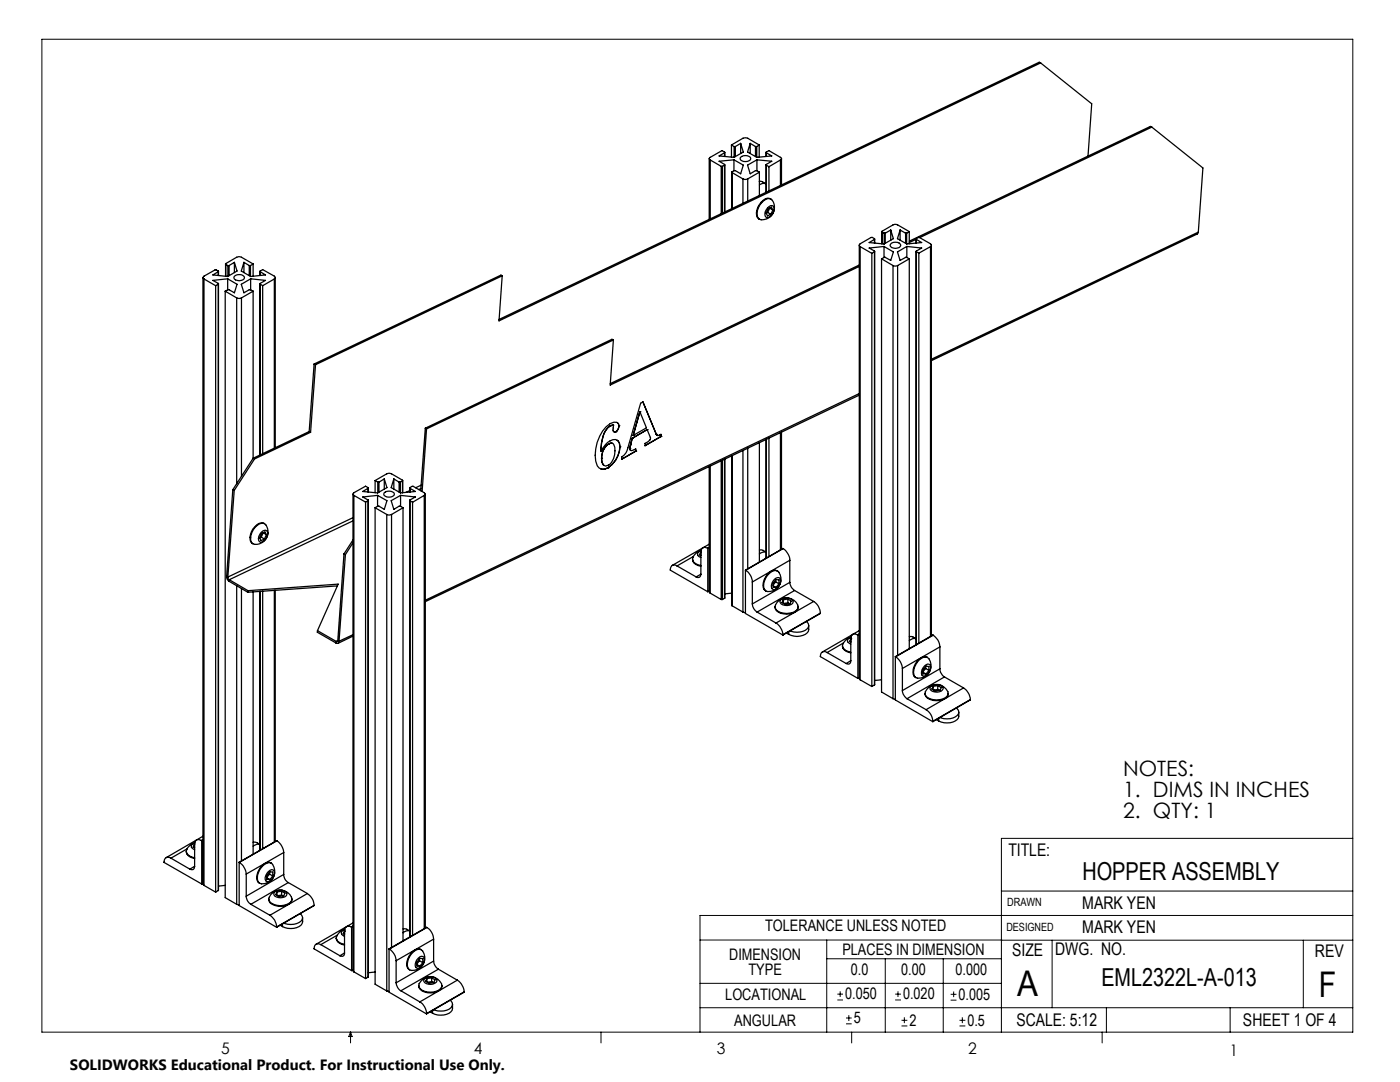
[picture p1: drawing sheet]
<svg xmlns="http://www.w3.org/2000/svg" width="279mm" height="216mm" viewBox="0 0 279 216" stroke-linecap="round" stroke-linejoin="round" font-family="sans-serif">
<g fill="none" stroke="#000" stroke-width=".2">
<path d="M8.4 7.8h261.6v198.2h-261.6zM199.8 177.8h70.2M270 167.3h-70.2v38.7M139.7 187.6h60.2M139.7 196.2h60.1M165 187.6v18.4M165 191.3h34.8M167.1 199.5h1.1M167.1 198.4h1.1M167.7 197.8v1.1M176.7 191.3v14.7M178.6 199.5h1.2"/>
<path d="M178.6 198.4h1.2M179.2 197.8v1.1M188.2 191.3v14.7M189.7 199.6h1.2M189.7 198.4h1.2M190.3 197.8v1.2M199.8 187.6h70.2M210 187.6v13.5M260.1 187.6v13.5M270 182.7h-130.3v23.3M70 206v2.1M70 206l.3 .8h-.7z"/>
<path d="M119.9 206v2.1M139.7 201.1h130.3M168.8 204.3h1.2M168.8 203.1h1.2M169.4 202.6v1.1M170 206v2.1M179.9 204.7h1.2M179.9 203.6h1.2M180.5 203v1.2M191.5 204.7h1.2M191.5 203.6h1.2M192.1 203v1.2"/>
<path d="M220 206v2.1M220.8 201.1v4.9M245.5 201.1v4.9"/>
</g>
<g fill="none" stroke="#000" stroke-width=".25">
<path d="M207.7 12.6l-108.1 51.4 .6-9M207.7 12.6l10.2 8.1-.8 10.5M207.7 12.6l-.3-.2-107.8 51.3M141.5 31.6v12.2M141.7 31.9l2.2 1.3M141.7 31.9v11.8M143.9 33.2h.3M143.9 33.2v9.5M144.2 33.2v9.3M144.6 30.5v-.2l-.5-.2-2.4 1.3a.27 .27 0 0 0-.2 .3 .27 .27 0 0 0 .2 .2M144.6 32.9l-.4 .3M144.6 30.5l-1.1 .6 3 .3"/>
<path d="M144.6 30.5v.7M144.6 32.9v9.4M144.6 30.4v.8M146 28.9l2.3-1.3 .5-.1 .4 .1 2.3 1.3M146 28.9l.5 .3M146 28.9v2.5M146 34.4v7.2M146.1 34.4l2.2 1.3M146.1 34.4v7.2M146.5 31.9l1.8 1-.5 1.8-1-.7h-.3l-.4 .3v.1M146.5 31.9l-3 .3 1.1 .6v.1M146.5 31.9v2.2"/>
<path d="M146.5 29.2h.3M146.5 29.2v2.2M146.8 29.2v2.1M147.8 31.4a1.56 1.56 0 0 1 2 0v.2a1.23 1.23 0 0 1-2.1 0zM147.8 28.6l.5 1.7-1.8 1.1M147.8 28.6l-1 .6M147.8 28.6v2M148.3 35.7l.3 .1 .6-.1M148.3 35.7v4.9M149.2 35.7v4.4M149.7 28.6l1.1 .6M149.7 28.6l-.5 1.7 1.9 1.1 2.9-.3-1.1-.6"/>
<path d="M149.7 28.6v2M150.8 29.2h.2M150.8 29.2v2.1M151 29.2v2.2M151.1 31.9l2.9 .3-1.1 .6v.1M151.1 31.9l-1.9 1 .5 1.8 1.1-.7 .8 .4M151.1 31.9v2.2M151.5 36.2l.7 .1 .7 .4M151.5 28.9l-.5 .3M151.5 28.9v2.5M151.6 34.4l-2.4 1.3M151.6 34.4v4.6"/>
<path d="M152.9 36.7a1.09 1.09 0 0 0-1.3 .2M152.9 30.4v.8M152.9 32.9v5.5M152.9 30.5v-.2l.6-.2 2.3 1.3a.27 .27 0 0 1 .2 .3 .27 .27 0 0 1-.2 .2M152.9 32.9l.6 .4M152.9 30.5v.7M152.9 32.9v5.4M153.5 33.3v4.8M153.9 39.7a1.43 1.43 0 0 0-2 .7 3.1 3.1 0 0 0-.8 2.9l.5 .4M155.8 31.9l-2.3 1.4M155.8 31.9v5.1M156 31.6v5.3"/>
<path d="M229.9 25.4l-46.3 22M229.9 25.4l10.2 8.1-1 12.8M229.9 25.4l-.3-.2-48.1 22.9M40.5 55.4v121l.2 .3M40.7 55.7l2.3 1.3M40.7 55.7v121M43 57v121M43.6 54.2v-.1l-.7-.3-2.2 1.3a.29 .29 0 0 0-.2 .3 .29 .29 0 0 0 .2 .3M43.6 56.7l-.6 .3M43.6 54.2v.8M43.6 56.7v121M43.6 56.6v121.1"/>
<path d="M44.9 58.1l2.3 1.3M44.9 58.1v121l2.3 1.3M45 52.7v2.4M45 52.7l.5 .3M45.4 55.6l-2.9 .4 1.1 .6v.1M45.4 55.6l1.9 1.1-.5 1.7-1.1-.6h-.2M45.4 55.6v2.2M45.5 53h.2M45.5 57.8l-.6 .3M45.5 53v2.1M45.7 53v2M46.7 55.2a1.32 1.32 0 0 1 2.1 .2 1.2 1.2 0 0 1-2.1 0z"/>
<path d="M46.8 52.4l.5 1.7-1.9 1.1-2.9-.3 1.1-.7M46.8 52.4l-1.1 .6M46.8 52.4v2M47.2 59.4l.4 .1 .6-.1M47.2 59.4v37.1M48.2 59.4v35.7M48.7 52.4l-.5 1.7 1.8 1.1 3-.3-1.1-.7M48.7 52.4l1 .6M48.7 52.4v2M49.7 53h.3M49.7 53v2M50 53v2.1"/>
<path d="M50 55.6l3 .4-1.1 .6v.1M50 55.6l-1.8 1.1 .5 1.7 1.1-.6 .7 .3M50 55.6v2.2M50.5 52.7l-2.3-1.4-.6-.1-2.6 1.4v.1M50.5 52.7l-.5 .3M50.5 58.1l-2.3 1.3M50.5 52.7v2.4M50.5 58.1v33.4M51.9 54.2v.8M51.9 56.6v34.2M51.9 54.2v-.1l.5-.3 2.4 1.3a.31 .31 0 0 1 .1 .3 .31 .31 0 0 1-.1 .3M51.9 56.7l.5 .3"/>
<path d="M51.9 56.7v34.1M52.4 57v33.5M54.8 55.7l-2.4 1.3M54.8 55.7v33.7M54.9 55.4v34M100.2 55l-37.2 17.8M100.2 55l-.2-.1-37.3 17.7M152 40.4a1.58 1.58 0 0 1 2-.6 2.39 2.39 0 0 1 .2 2.9 2.39 2.39 0 0 1-2.8 1 2.53 2.53 0 0 1 .6-3.3zM153.2 41.5a.78 .78 0 0 1 1.1-.3 1.66 1.66 0 0 1-1.3 2.2 1.25 1.25 0 0 1 .2-1.9zM153.2 42.4l-.3 .1M153.2 42.4l.6 .4M153.6 41.6l-.4 .8"/>
<path d="M153.6 41.5l.6 .4M154.2 41.9l-.4 .9M154.2 41.9l-.2-.6-.7 .4-.4 .8 .3 .6 .6-.3M171.5 48.9v86.5l.2 .2M171.5 53.2l-49.7 23.6 .6-9M171.5 52.9l-49.7 23.7M171.7 49.2l2.3 1.4M171.7 49.2v86.4M174 50.6v86.4M174.5 47.8v-.2l-.4-.2h-.3l-2.1 1.2a.31 .31 0 0 0-.2 .3 .31 .31 0 0 0 .2 .3M174.5 50.2l-.5 .4M174.5 47.8v.7"/>
<path d="M174.5 50.2v86.5M174.6 50.2l-.1 86.5M174.6 47.7v.8M175.9 51.6l2.3 1.4M175.9 51.6v86.5l2.3 1.3M176 46.2v2.4M176 46.3l.5 .2M176 46.3v2.3M176.4 49.2l1.9 1.1-.5 1.7-1.1-.7-.8 .3M176.4 49.2l-2.9 .3 1 .6v.1M176.4 49.2v2.2M176.5 46.5h.2"/>
<path d="M176.5 46.5v2.2M176.7 46.5v2M177.7 48.7a1.33 1.33 0 0 1 2.1 .2 1.23 1.23 0 0 1-2.2 0zM177.8 45.9l.5 1.7-1.9 1.1-2.9-.3 1-.6M177.8 45.9l-1.1 .6M177.8 45.9v2M178.2 53l.3 .1 .6-.1M178.2 53v86.4M179.1 53v77.8M179.6 45.9l1.1 .6M179.6 45.9l-.5 1.7 1.9 1.1M179.6 45.9v2"/>
<path d="M180.7 46.5h.2M180.7 46.5v2M180.9 51.4l.6 .2M180.9 46.5v2.2M181 49.2l2.9 .3-1 .6v.1M181 49.2l-1.9 1.1 .5 1.7 1.1-.7 .2 .1M181 49.2v2.2M181.5 46.2l-2.4-1.3-.6-.1-2.5 1.3v.2M181.5 51.6l-2.4 1.4M181.5 46.2l-.6 .3M181.5 46.2v2.4M181.5 51.6v77.8"/>
<path d="M182.8 47.7v.8M182.8 50.2v78.5M182.8 47.8l-1.3 .6M182.9 47.8v-.2l.5-.3 2.3 1.3a.31 .31 0 0 1 .2 .3 .31 .31 0 0 1-.2 .3M182.9 50.2l.5 .3M182.9 47.8l1 .6-2.9 .3M182.9 47.8v.7M182.9 50.2v78.4M183.4 50.5v77.8M185.7 49.2l-2.3 1.3M185.7 49.2v77.8M185.9 48.9v78"/>
<path d="M239.1 46.3l-.2 .4-53 25.3M239.1 46.3l-53.2 25.4M62.7 72.6l.3 .2M62.7 72.6l-1 13.5M63 72.8l-1 13.5M122.4 67.8l-37.3 17.8M122.4 67.8l-.3-.1-37.2 17.7M171.5 78.8l-86.6 41.3M171.5 78.5l-86.6 41.3M46.5 97.7l.2 .2M46.5 97.7l-1.3 17.3M46.7 97.9l-1.2 17.2"/>
<path d="M50.5 91.4l.3 .2M50.5 91.4l-4 6.3M50.8 91.6l-4.1 6.3M61.7 86.1l.3 .2M61.7 86.1l-11.2 5.3M62 86.3l-11.2 5.3M70.4 98.6v95.1l.2 .2M70.6 98.8l2.4 1.4M70.6 98.8v95.1M73.4 97.4v-.1l-.4-.3-2.4 1.3a.29 .29 0 0 0-.2 .3 .29 .29 0 0 0 .2 .2M73.4 99.9l-.4 .3M73.4 97.4v.8"/>
<path d="M73.4 99.9v95.1M73.5 99.8l-.1 95.2M73.5 97.4v.8M74.9 95.9l2.3-1.4 .6-.1 2.5 1.4v.2M74.9 95.9l.5 .3M74.9 95.9v2.4M75.4 98.8l1.8 1.1-.5 1.7-1.1-.6-.7 .3M75.4 98.8l-3 .4 1.1 .6-.1 .1M75.4 98.8v2.2M75.4 96.2h.2M75.4 96.2v2.2M75.6 96.2v2"/>
<path d="M76.7 98.4a1.56 1.56 0 0 1 1.9 0l.1 .2a1.23 1.23 0 0 1-2.1 0zM76.7 95.6l.5 1.7-1.8 1.1-3-.3 1-.7M76.7 95.6l-1.1 .6M76.7 95.6v2M78.6 95.6l1.1 .6M78.6 95.6l-.5 1.7 1.8 1.1M78.6 95.6v2M79.7 96.2h.2M79.7 96.2v2M79.9 96.2v2.2M79.9 98.8l3 .4-1.1 .6v.1M79.9 98.8l-1.8 1.1 .5 1.7 1.1-.6 .7 .3"/>
<path d="M79.9 98.8v2.2M80.3 96l-.4 .2M80.3 96v2.3M80.4 95.9v2.4M81.8 97.4v.8M81.8 99.8v87.2M81.8 97.9l-.8 .3M81.8 97.4v-.1l.6-.3 2.3 1.3a.27 .27 0 0 1 .2 .3 .27 .27 0 0 1-.2 .2M81.8 97.4l1.1 .7-3 .3M81.8 99.9l.5 .3M81.8 99.9v87M84 97.5l-.4 .2"/>
<path d="M84.1 96.8l-1.2 .5M84.7 98.8l-2.4 1.4M84.7 98.8v86.5M84.9 98.6v86.6M84.9 85.4l.2 .2M84.9 85.4l-.9 12.5M85.1 85.6l-.9 12.5M119.9 89.6l.1 .4M119.9 89.6h.1M120 90h.1M120.1 91.4v.8l.3 .6 .2 .1M120.1 91.4h.1"/>
<path d="M121.3 93.3l-.7 .3h-.7M121.3 93.3h.1M121.5 88.6a3.4 3.4 0 0 0-1.4 2.8M121.5 88.6a.67 .67 0 0 1 1 .1 3.7 3.7 0 0 1-1.1 4.1l-.6 .2M121.5 88.6h.1M121.8 85a5.2 5.2 0 0 0-1.9 4.6M121.8 85h.1M122.2 88.5l-.7 .1M122.3 84.8l-.5 .2M122.3 84.8h.1M122.4 84.9l-.1 .7a.44 .44 0 0 0 .4 .6l.2-.1M122.9 86.1h.1"/>
<path d="M122.9 86.1l-.2 .1M123.2 87.8l.4 .6 .1 .7M123.3 84.5l.2 .4M123.5 84.9a1.37 1.37 0 0 1-.6 1.2M123.5 84.9l-.1-.4-.3-.2a2.99 2.99 0 0 0-2.8 1.7 7.9 7.9 0 0 0-1.1 7 1.39 1.39 0 0 0 2.1 .3M123.5 84.9h.1M123.7 89.1a5.3 5.3 0 0 1-2.4 4.2M123.7 89.1l-.1-.7a1.15 1.15 0 0 0-1.9-.4 4.4 4.4 0 0 0-1.7 2M123.7 89.1h.1M125.7 89.5v.2l.4 .2 .8-.3v.4M125.7 89.5l.1 .3M125.7 89.5h.1"/>
<path d="M125.8 88.8l-.1 .7M125.8 88.8h.1M126.2 87.5h.1M126.2 87.5l-.4 1.3M126.4 86.9h.1M126.9 90h.1M127.7 82.2h.1M127.7 82.2l1.3 3.2-2.6 1.5M127.7 82.2l-1.3 4.7M129.2 85.7l.6 1.8-.4 .6-.7 .4v.4l3.2-1.8M129.2 85.7h.1M129.2 85.7l-3 1.8"/>
<path d="M131 86.7l-2.7-6.5-.5 .3-2.5 8.9a2.59 2.59 0 0 1-1.2 1.8v.4l2.8-1.6M131 86.7l.3 .2 .6-.2v.4M131 86.7l.2 .2M131 86.7h.1M131.9 87.1h.1M141.5 93.1v25l.2 .3M141.7 93v25.4M143.9 91.9v27.7M144.2 91.8v27.8M144.6 91.6v27.8M146 90.9l.1 30M146.1 90.9v30"/>
<path d="M148.3 89.9v32.2M149.2 89.4v24.1M151.6 88.3v23.8M152.9 87.7v23.7M152.9 87.7v23.6M153.5 87.4v23.6M155.8 86.3v23.4M156 86.2v23.4M45.2 115a1.05 1.05 0 0 0 .5 1M45.2 115l.3 .1M45.5 115.1l.3 .6M45.7 116l3.8 2.2"/>
<path d="M45.8 115.7l3.7 2.2M45.8 115.7l-.1 .3M47.2 116.9v63.5M48.2 117.4v54.4M49.5 117.9l18-1.3-4.1 9.2M49.5 117.9v.3M50.5 118.1v52.4M50.9 105.2a1.37 1.37 0 0 1 2.2-.5 2.41 2.41 0 0 1-.1 2.9 2.41 2.41 0 0 1-2.6 .8 2.53 2.53 0 0 1 .5-3.2zM51.8 107.3l.3 .6 .7-.3M51.9 118v51.7M52.1 106.3a.74 .74 0 0 1 1.3-.1 1.77 1.77 0 0 1-1.4 2 1.24 1.24 0 0 1 .1-1.9zM52.1 107.2l-.3 .1"/>
<path d="M52.1 107.2l.7 .4M52.4 118v51.3M52.8 104.5a1.52 1.52 0 0 0-2 .6 2.37 2.37 0 0 0-.5 3.3l.2 .1M53.2 106.7l-.3-.5-.7 .3-.4 .8M53.2 106.7l-.4 .9M53.2 106.7l-.7-.4-.4 .9M54.8 117.8v50.2M54.9 117.8v50.1M67.3 116.9l-17.8 1.3M68.7 110.5l.2 .2M68.7 110.5l-1.3 17.3M68.9 110.7l-1.2 17.3"/>
<path d="M70.4 108.3l-1.5 2.4M70.4 107.7l-1.7 2.8M70.4 103.3l-24.9 11.8M70.4 103.9l-24.6 11.8M73 100.2v95.1M74.9 101.3l2.3 1.4M74.9 101.3v95.1l2.3 1.3M77.2 102.7l.3 .1 .6-.1M77.2 102.7v95M78.1 102.7v86.4M80.4 101.3l-2.3 1.4M80.4 101.3v86.4"/>
<path d="M82.3 100.2v86.4M135.1 112.9a.82 .82 0 0 0-1-.1 .82 .82 0 0 0-.3 1l7.5 4.3M135.1 112.9l3.8 2.2M138.2 111.6a1.53 1.53 0 0 0 1.7 1.4M138.4 111.1l-3.3 1.8M139.8 110.2h.1M139.8 110.2l-.2 .5 .3 .2M139.8 110.2v.6M139.9 111.2a.73 .73 0 0 1-.7-.7l.1-.3 .6-.3a2 2 0 0 0-1.6 2 2.16 2.16 0 0 0 1.6 1M139.9 114.6a.58 .58 0 0 1-.3 .6 .58 .58 0 0 1-.7-.1M139.9 110.2v4.4M139.9 114.6l-1 .5"/>
<path d="M140.2 109.4l-6 3.4M141.2 109.4a.83 .83 0 0 0-.9-.1 .83 .83 0 0 0-.4 .9M141.2 109.4h.1M141.3 109.4v8.7M141.5 108.6l-1.2 .7M141.5 109.3l-.2 .1M141.5 117.9l-.2 .2M141.5 109.2l-.3 .2M141.7 118.4l2.2 1.2M143.9 119.6h.3M144.6 119.4l-.4 .2M146 118.4l-1.4 .1"/>
<path d="M148.8 113.8a2.93 2.93 0 0 1 1.3 2.3M148.8 113.8v8.6l7.4 4.3M150.1 116.1v4.4M151.6 109.7l.7 .1 .6 .4a1.55 1.55 0 0 0-1.3 .3M153.2 114.8a1.82 1.82 0 0 1 2-.9 2.39 2.39 0 0 1 .3 2.9 2.39 2.39 0 0 1-2.6 1.1 2.12 2.12 0 0 1 0-2.6zM154.3 116.9l.6 .3M154.6 115.6a.76 .76 0 0 1 1.1-.2 1.67 1.67 0 0 1-1.4 2.2 1.37 1.37 0 0 1 .3-2zM154.8 116.1l-.5 .6M154.8 115.7v.4M154.8 116.1l.7 .4M155.2 113.9a1.6 1.6 0 0 0-2.1 .8 2.9 2.9 0 0 0-.6 2.9l.4 .3M155.5 116.5v-.8l-.6-.1-.6 .8v.8h.6"/>
<path d="M155.5 116.5l-.6 .7M155.8 119.7a1.8 1.8 0 0 1 2.5 .2 1.12 1.12 0 0 1-1.7 .9 .77 .77 0 0 1-.8-1.1zM156.2 109.4l.1 .1M156.3 109.5a3 3 0 0 1 1.3 2.3M156.3 109.5l-7.5 4.3M156.3 119.7v.7M157.2 119.5l.7 .4-.2 .6-1 .1-.6-.4 .2-.5M157.2 119.5l-.9 .2M157.2 119.5v.8M157.6 116.2a2.11 2.11 0 0 0 1 1.6M157.6 111.8l-7.5 4.3M157.6 111.8v4.4"/>
<path d="M157.6 116.2l-7.5 4.3M158.6 117.8l-7.5 4.3M158.6 117.8l3.8 2.2M63.4 125.8l-.1 .4 3.8 2.1M63.4 125.8l3.7 2.2M67.1 128v.3M67.4 127.8l-.1 .2h-.2M67.4 127.8l.3 .2M67.4 127.8l-.3 .2M67.7 128a.37 .37 0 0 1-.2 .3 .37 .37 0 0 1-.4 0M70.4 126.9l-2.9 1.5M70.4 126.6l-2.7 1.4"/>
<path d="M146.1 120.9l2.2 1.2M148.3 122.1l.5 .1M150.1 120.5a2.11 2.11 0 0 0 1 1.6M151.1 122.1l3.8 2.2M154.7 121.1a1.56 1.56 0 0 0 1.7 1.4 2.65 2.65 0 0 0 2.8-.9l.1-.5M154.9 124.3a3.2 3.2 0 0 1 1.3 2.3M155.1 120.2a2.4 2.4 0 0 1 2.4-.9 2.4 2.4 0 0 1 1.8 1.8 2.01 2.01 0 0 1-2.3 1.3 2.09 2.09 0 0 1-2.3-1.3zM156.2 126.6v.1M156.9 126.3l.5 .3M157.2 120.3l-.8 .1M157.2 120.3l.4 .2M157.4 126v.6"/>
<path d="M160.9 124a.98 .98 0 0 1 .5 1 .98 .98 0 0 1-.7 .8 3.9 3.9 0 0 1-3 .1M161.4 124.8a1.7 1.7 0 0 1-1.7 2.1 3.6 3.6 0 0 1-2.3-.3M162.4 120a2.88 2.88 0 0 1 1.3 2.3M162.4 120l-7.5 4.3M163.7 122.3l-7.5 4.4M163.7 122.3l-7.5 4.3M165.1 130.2a.82 .82 0 0 0-1-.1 .82 .82 0 0 0-.4 .9l7.5 4.4M165.1 130.2l3.8 2.2M168.1 128.8a1.6 1.6 0 0 0 1.7 1.5M168.3 128.3l-3.2 1.9M169.8 128.5l-.6-.4a.76 .76 0 0 1 .6-.9 2.26 2.26 0 0 0-1.7 1.6 1.67 1.67 0 0 0 1.7 1.3M169.8 127.5h.1"/>
<path d="M169.8 131.8a.57 .57 0 0 1-.3 .7 .57 .57 0 0 1-.6-.1M169.8 127.5l-.3 .5 .3 .1M169.8 127.5v4.3M169.8 131.8l-.9 .6M170.1 126.6l-6 3.5M171.1 126.7a.81 .81 0 0 0-.9-.1 .81 .81 0 0 0-.4 .9M171.1 126.7l.4-.2-.3 .2M171.1 126.7h.1M171.2 126.7v8.7M171.5 125.8l-1.3 .8M171.5 135.2l-.3 .2M171.7 135.6l2.3 1.4"/>
<path d="M174.5 136.7l-.5 .3M175.9 135.6l-1.3 .2M178.2 139.4l.5 .1M178.7 131v8.7l7.5 4.3M178.7 131l.1 .1M178.8 131.1a3 3 0 0 1 1.3 2.3M180.1 137.8a2.21 2.21 0 0 0 .9 1.6M180.1 133.4v4.4M181 139.4l3.8 2.2M181.5 127l.7 .1 .6 .4a1.31 1.31 0 0 0-1.3 .3M183.5 131.6a1.27 1.27 0 0 1 1.9-.2 2.44 2.44 0 0 1 0 2.8 2.44 2.44 0 0 1-2.6 1 2.01 2.01 0 0 1 0-2.7zM184.2 134.2l.6 .3"/>
<path d="M184.5 132.9l.6-.4a.62 .62 0 0 1 .6 .8 1.61 1.61 0 0 1-1.5 1.6 1.37 1.37 0 0 1 .3-2zM184.6 138.4a1.56 1.56 0 0 0 1.7 1.4 2.84 2.84 0 0 0 2.9-1v-.4M184.7 133.4l-.5 .6M184.7 133v.4M184.7 133.4l.7 .4M185 137.5a2.4 2.4 0 0 1 2.4-.9 2.4 2.4 0 0 1 1.8 1.8 2.05 2.05 0 0 1-2.3 1.3 2.04 2.04 0 0 1-2.3-1.3zM185.1 131.2a1.54 1.54 0 0 0-2.1 .8 2.7 2.7 0 0 0-.6 2.9l.4 .3M185.4 133.8v-.8l-.6-.1-.6 .8v.7l.6 .1M185.4 133.8l-.6 .7M185.7 137a1.58 1.58 0 0 1 2.5 .4 1.65 1.65 0 0 1-2.6 .1zM186.2 126.8a2.88 2.88 0 0 1 1.4 2.3M186.2 136.9v.7"/>
<path d="M186.2 126.8l-7.4 4.3M186.2 126.8l-7.5 4.2M187.1 136.8l.8 .4-.3 .5-.9 .2-.7-.4 .2-.6M187.1 136.8l-.9 .1M187.1 137.6l-.8 .1M187.1 137.6l.4 .2M187.1 136.8v.8M187.6 133.5a2.21 2.21 0 0 0 .9 1.6M187.6 129.1l-7.5 4.3M187.6 129.1v4.4M187.6 133.5l-7.5 4.3M188.5 135.1l-7.5 4.3"/>
<path d="M188.5 135.1l3.8 2.2M192.3 137.3a3 3 0 0 1 1.3 2.3M192.3 137.3l-7.5 4.3M193.6 139.6l-7.4 4.3M193.6 139.6l-7.4 4.4M184.8 141.6a2.88 2.88 0 0 1 1.4 2.3M186.2 143.9v.1M186.9 143.6l.4 .3M187.3 143.3v.6M190.9 141.3a.97 .97 0 0 1 .4 .9 .97 .97 0 0 1-.7 .9 3.6 3.6 0 0 1-3 .1M191.3 142.1v.8a2.1 2.1 0 0 1-2.3 1.4l-.6-.1-1.1-.3M34.1 171.2a.85 .85 0 0 0-1 0 .85 .85 0 0 0-.4 .9l7.6 4.3"/>
<path d="M34.1 171.2l3.8 2.2M37.2 169.9a1.6 1.6 0 0 0 1.6 1.4M37.4 169.4l-3.3 1.8M38.8 168.5h.1M38.8 168.5l-.2 .5 .2 .2M38.8 168.5v4.4M38.8 169.5l-.6-.4a.7 .7 0 0 1 .7-.9 2.25 2.25 0 0 0-1.7 1.7 1.67 1.67 0 0 0 1.6 1.3M38.8 172.9a.58 .58 0 0 1-.2 .6 .58 .58 0 0 1-.7-.1M38.8 172.9l-.9 .5M39.2 167.6l-6 3.5M40.2 167.7a.81 .81 0 0 0-1-.1 .81 .81 0 0 0-.4 .9M40.2 167.7h.1"/>
<path d="M40.3 167.7v8.7M40.5 166.9l-1.3 .7M40.5 167.6l-.2 .1M40.5 176.2l-.2 .2M40.5 167.5l-.3 .2M40.7 176.7l2.3 1.3M43.6 177.7l-.6 .3M44.9 176.7l-1.3 .1M47.7 172v8.7l7.5 4.3M47.7 172l.1 .1M47.8 172.1a3.2 3.2 0 0 1 1.3 2.3M49.1 178.8a1.96 1.96 0 0 0 1 1.6"/>
<path d="M49.1 174.4v4.4M50.5 168.1h.8l.6 .4a1.55 1.55 0 0 0-1.4 .3M52.6 172.6a1.32 1.32 0 0 1 1.8-.1 2.42 2.42 0 0 1 .1 2.8 2.42 2.42 0 0 1-2.7 .9 2.12 2.12 0 0 1 0-2.6zM53.3 175.2l.6 .3M53.6 173.9l.6-.4 .3 .1a1.45 1.45 0 0 1-.6 2.2l-.6 .1a1.3 1.3 0 0 1 .3-2zM53.7 179.4a1.19 1.19 0 0 0 1.1 1.3 3.1 3.1 0 0 0 3.4-.8l.1-.5M53.8 174.4l-.5 .6M53.8 174.1v.3M53.8 174.4l.6 .4M54 178.5a2.43 2.43 0 0 1 4.3 .9 2.19 2.19 0 0 1-2.3 1.3 2.1 2.1 0 0 1-2.3-1.3zM54.2 172.2a1.69 1.69 0 0 0-2.2 .8 2.9 2.9 0 0 0-.6 2.9l.4 .3M54.4 174.8v-.8h-.5l-.6 .7v.8h.6"/>
<path d="M54.4 174.8l-.5 .7M54.8 178a1.8 1.8 0 0 1 2.4 .2l.1 .2a1.62 1.62 0 0 1-2.6 .2zM55.2 167.8a3 3 0 0 1 1.4 2.3M55.2 167.8l-7.4 4.3M55.2 167.8l-7.5 4.2M55.3 178v.6M56.2 177.8l.7 .4-.3 .6-.9 .1-.7-.4 .3-.5M56.2 177.8l-.9 .2M56.2 178.6l-.8 .1M56.2 178.6l.3 .2M56.2 177.8v.8M56.6 174.5a1.84 1.84 0 0 0 .9 1.6"/>
<path d="M56.6 170.1l-7.5 4.3M56.6 170.1v4.4M56.6 174.5l-7.5 4.3M57.5 176.1l-7.4 4.3M57.5 176.1l3.8 2.2M61.3 178.3a3 3 0 0 1 1.4 2.4M61.3 178.3l-7.4 4.3M47.2 180.4l.5 .2M50.1 180.4l3.8 2.2M53.9 182.6a2.88 2.88 0 0 1 1.3 2.4M55.2 185h.1M55.9 184.6l.5 .3"/>
<path d="M56.4 184.4v.5M59.9 182.3a.96 .96 0 0 1 .5 1 .96 .96 0 0 1-.7 .8 3.9 3.9 0 0 1-3.1 .1M60.4 183.1a1.7 1.7 0 0 1-1.8 2.1 3.6 3.6 0 0 1-2.2-.3M62.7 180.7l-7.5 4.3M64 188.5a.84 .84 0 0 0-.9-.1 .84 .84 0 0 0-.4 .9l7.5 4.4M64 188.5l3.8 2.2M67.1 187.1a1.55 1.55 0 0 0 1.7 1.5M67.3 186.6l-3.3 1.9M68.8 185.8h.1M68.8 190.1a.57 .57 0 0 1-.3 .7 .57 .57 0 0 1-.7-.1M68.8 185.8l-.3 .5 .3 .1M68.8 185.8v4.3"/>
<path d="M68.8 190.1l-1 .6M68.8 185.5a2.41 2.41 0 0 0-1.7 1.6 1.61 1.61 0 0 0 1.7 1.3M68.8 185.5a.65 .65 0 0 0-.6 .4 .65 .65 0 0 0 .1 .7l.5 .2M69.1 184.9l-6 3.5M70.1 185a.84 .84 0 0 0-.9-.1 .84 .84 0 0 0-.4 .9M70.1 185h.1M70.2 185v8.7M70.4 184.1l-1.2 .8M70.4 184.9l-.2 .1M70.4 193.5l-.2 .2M70.4 184.8l-.3 .2M70.6 193.9l2.4 1.4"/>
<path d="M73.4 195l-.4 .3M74.9 194l-1.4 .1M77.2 197.7l.4 .1M77.6 189.3v8.7l7.5 4.3M77.6 189.3l.1 .1M77.7 189.4a3 3 0 0 1 1.4 2.3M79.1 196.1a1.98 1.98 0 0 0 .9 1.6M79.1 191.7v4.4M80 197.7l3.8 2.2M80.4 185.3h.5l.9 .4a1.45 1.45 0 0 0-1.4 .4M82.5 189.9a1.15 1.15 0 0 1 1.2-.5 1.15 1.15 0 0 1 .9 .9 2.41 2.41 0 0 1-2.8 3.2 2.01 2.01 0 0 1 0-2.6zM83.2 192.5l.6 .3"/>
<path d="M83.5 191.2a.74 .74 0 0 1 1.1-.2 1.63 1.63 0 0 1-1.4 2.2 1.33 1.33 0 0 1 .3-2zM83.6 196.6a1.61 1.61 0 0 0 1.7 1.5 2.82 2.82 0 0 0 2.8-1l.1-.5M83.7 191.7l-.5 .6M83.7 191.3v.4M83.7 191.7l.7 .4M83.8 199.9a2.88 2.88 0 0 1 1.3 2.3M84.1 189.5a1.54 1.54 0 0 0-2.1 .8 2.7 2.7 0 0 0-.6 2.9l.4 .3M84.4 192.1v-.8l-.6-.1-.6 .8v.8h.6M84.4 192.1l-.6 .7M84.7 195.3a1.55 1.55 0 0 1 2.5 .4 1.65 1.65 0 0 1-2.6 .2zM85.2 185.1a2.88 2.88 0 0 1 1.3 2.3M85.2 195.3v.6"/>
<path d="M85.2 185.1l-7.5 4.3M85.2 185.1l-7.6 4.2M86.1 195.1l.7 .4-.2 .5-.9 .2-.8-.4 .3-.5M86.1 195.1l-.9 .2M86.1 195.9l-.8 .1M86.1 195.9l.4 .2M86.1 195.1v.8M86.5 191.8a2.11 2.11 0 0 0 1 1.6M86.5 187.4l-7.4 4.3M86.5 187.4v4.4M86.5 191.8l-7.4 4.3M87.5 193.4l-7.5 4.3"/>
<path d="M87.5 193.4l3.8 2.2M88.1 196.3a2.44 2.44 0 0 0-2.4-1.4 2.44 2.44 0 0 0-2.1 1.7 2.02 2.02 0 0 0 2.3 1.4 2.01 2.01 0 0 0 2.3-1.4l-.1-.3M89.9 199.6a.98 .98 0 0 1 .4 1 .98 .98 0 0 1-.7 .8 3.7 3.7 0 0 1-3 .1M91.3 195.6a3.2 3.2 0 0 1 1.3 2.3M91.3 195.6l-7.5 4.3M92.6 197.9l-7.5 4.3M92.6 197.9l-7.5 4.4M85.1 202.2v.1M85.8 201.9l.5 .3M86.3 201.6v.6M90.3 200.4a1.7 1.7 0 0 1-1.7 2.1 3.5 3.5 0 0 1-2.3-.3"/>
</g>
<g font-size="7.1">
<text x="203" y="198.7">A</text>
<text x="263.2" y="198.9">F</text>
</g>
<g font-size="4.9">
<text x="216" y="175.7">HOPPER ASSEMBLY</text>
<text x="219.8" y="196.7">EML2322L-A-013</text>
</g>
<g font-size="4.2">
<text x="224.2" y="154.8">NOTES:</text>
<text x="224.2" y="158.9">1. DIMS IN INCHES</text>
<text x="224.2" y="163.1">2. QTY: 1</text>
</g>
<g font-size="3.5">
<text x="201.2" y="170.7">TITLE:</text>
<text x="216" y="181.4">MARK YEN</text>
<text x="202" y="190.7">SIZE</text>
<text x="210.6" y="190.6">DWG. NO.</text>
<text x="216" y="186.2">MARK YEN</text>
<text x="262.4" y="190.9">REV</text>
<text x="202.9" y="204.6">SCALE: 5:12</text>
<text x="248.1" y="204.6">SHEET 1 OF 4</text>
</g>
<g font-size="3.2">
<text x="152.7" y="185.7">TOLERANCE UNLESS NOTED</text>
<text x="145.5" y="191.5">DIMENSION</text>
<text x="168.1" y="190.5">PLACES IN DIMENSION</text>
<text x="149.4" y="194.6">TYPE</text>
<text x="169.8" y="194.6">0.0</text>
<text x="179.8" y="194.6">0.00</text>
<text x="190.7" y="194.6">0.000</text>
<text x="144.7" y="199.6">LOCATIONAL</text>
<text x="168.7" y="199.4">0.050</text>
<text x="180.2" y="199.4">0.020</text>
<text x="191.3" y="199.5">0.005</text>
<text x="146.5" y="204.6">ANGULAR</text>
<text x="170.4" y="204.2">5</text>
<text x="181.5" y="204.6">2</text>
<text x="193.1" y="204.6">0.5</text>
<text x="44.2" y="210.4">5</text>
<text x="94.6" y="210.3">4</text>
<text x="143.1" y="210.4">3</text>
<text x="193.2" y="210.3">2</text>
<text x="245.4" y="210.6">1</text>
</g>
<text font-size="3" x="14" y="213.5">SOLIDWORKS Educational Product. For Instructional Use Only.</text>
<g font-size="2.3">
<text x="200.8" y="185.7">DESIGNED</text>
<text x="201" y="180.9">DRAWN</text>
</g>
</svg>
